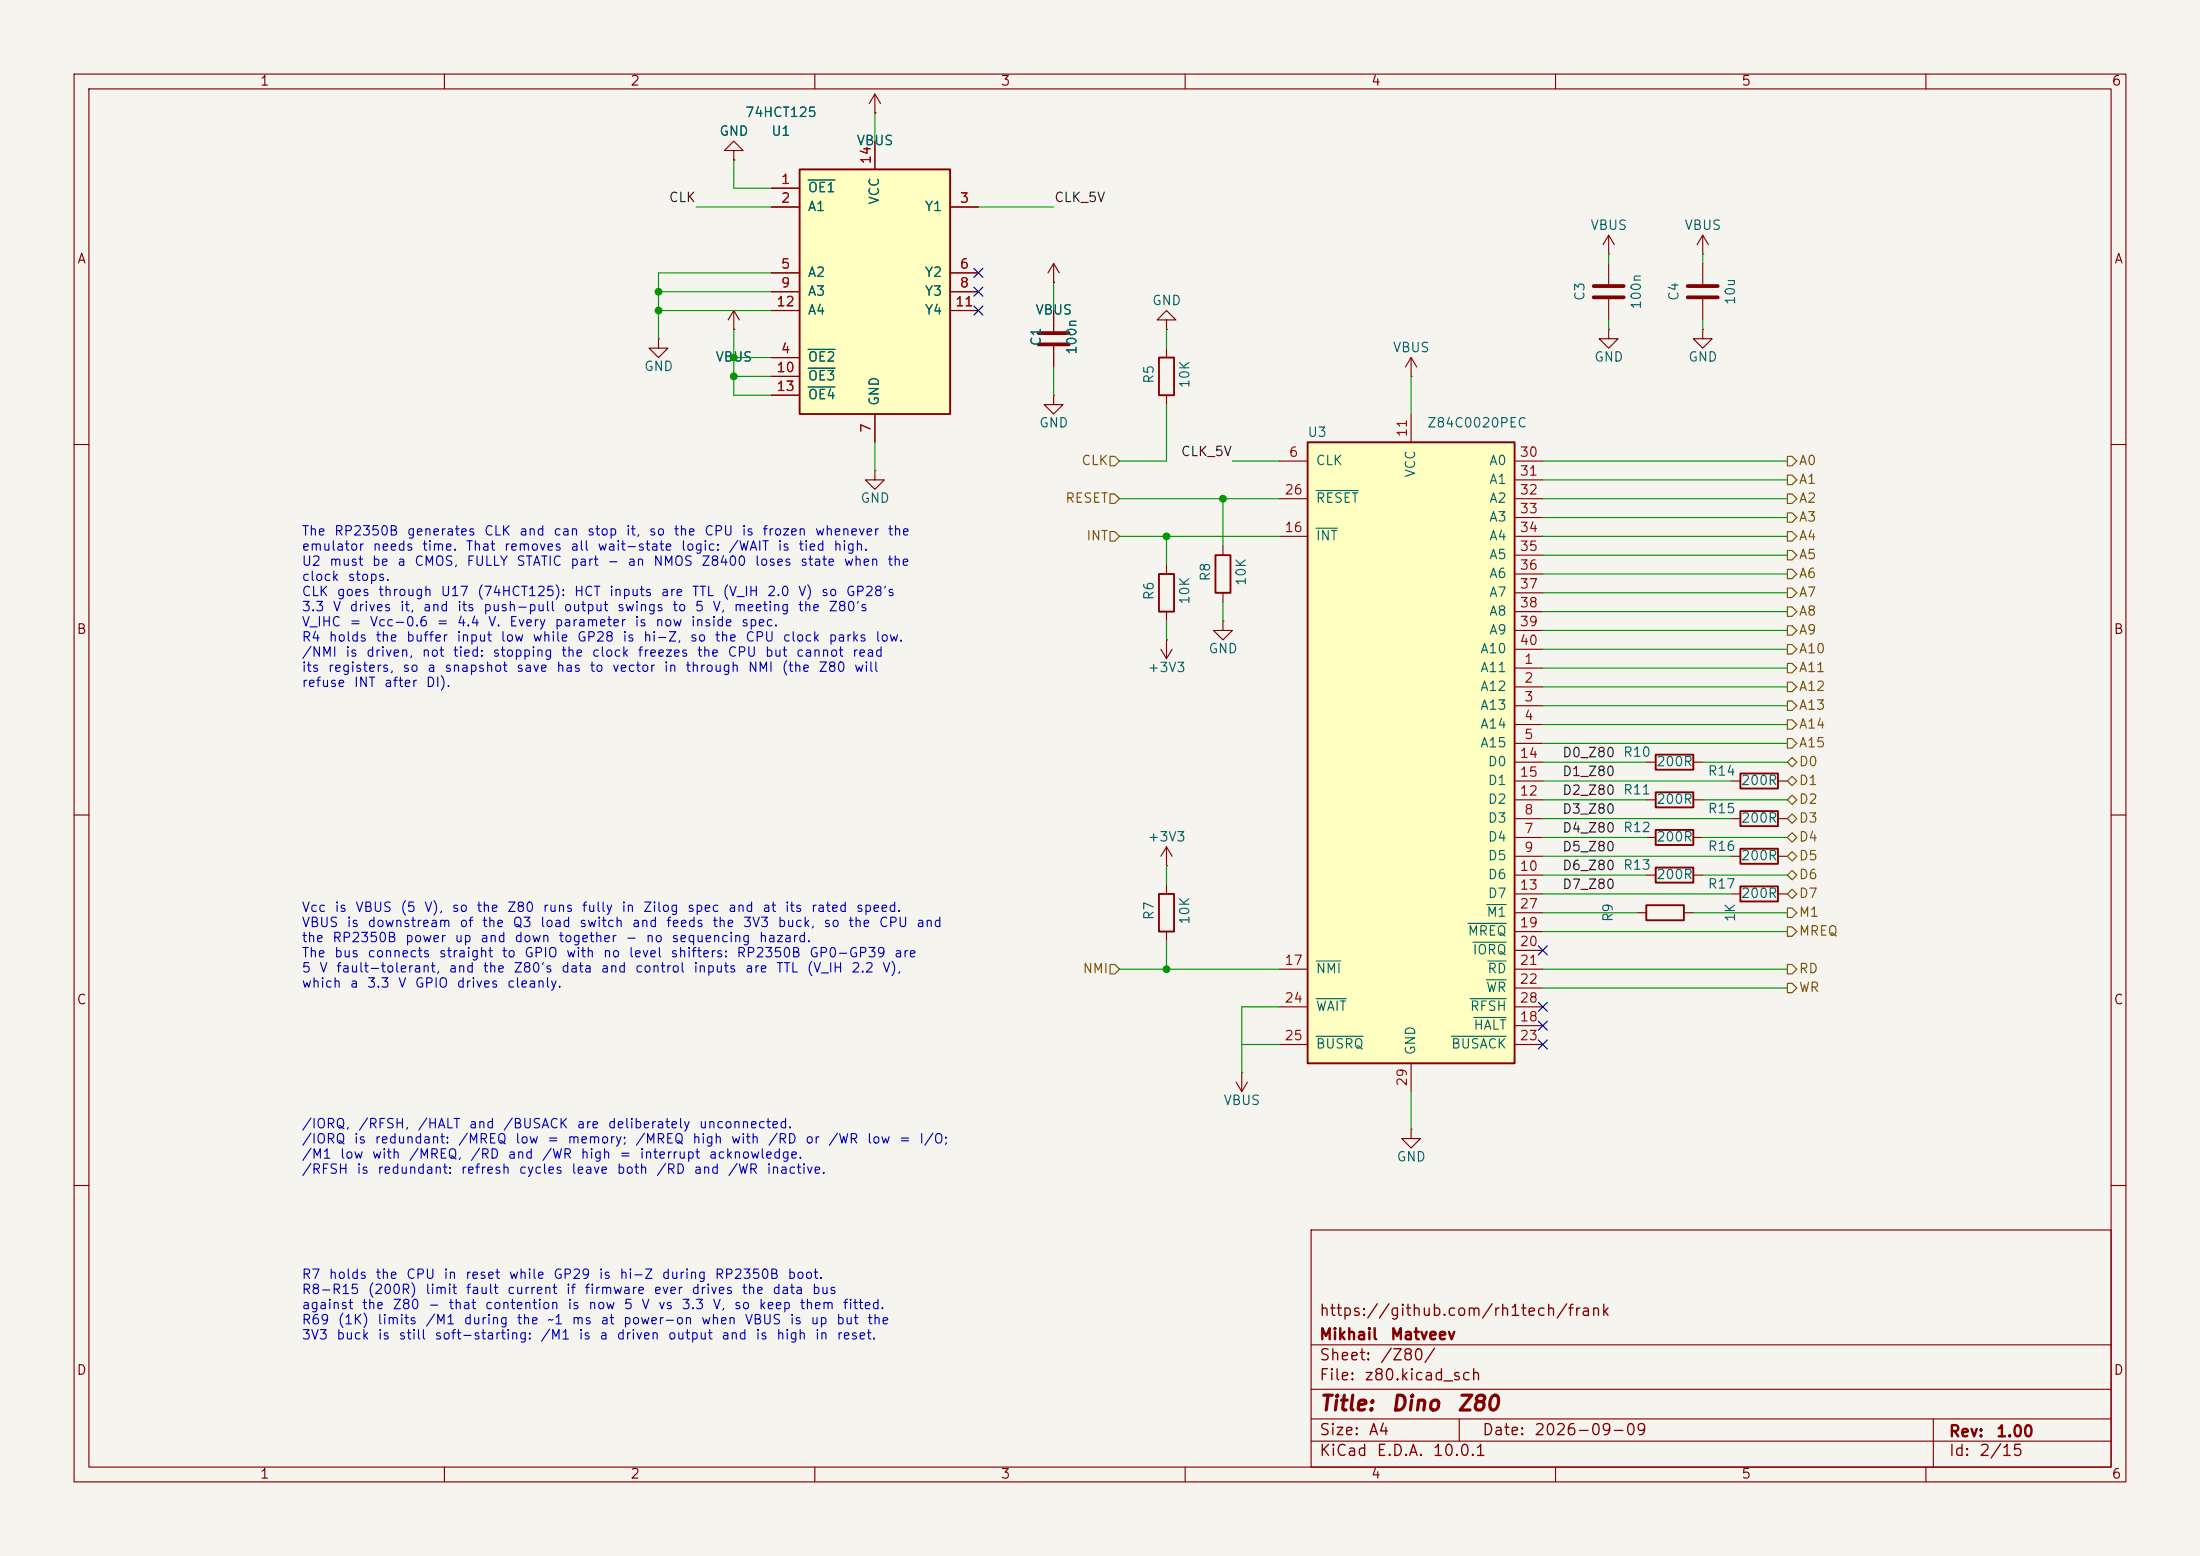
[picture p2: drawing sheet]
<svg xmlns="http://www.w3.org/2000/svg" width="297mm" height="210mm" viewBox="0 0 297 210" stroke-linecap="round" stroke-linejoin="round" font-family="sans-serif">
<path d="M0 0h297v210h-297z" fill="#f5f4ef" stroke="#f5f4ef" stroke-width=".14"/>
<g fill="none" stroke="#840000" stroke-width=".15">
<path d="M10 10h277v190h-277zM12 12h273v186h-273zM60 10v2M110 10v2M118.1 15.2h.1M118.1 12.7l-.8 1.3M118.1 12.7l.8 1.3M118.1 12.7v2.5M160 10v2M210 10v2M260 10v2M88.9 45.7v1.3h1.3l-1.3 1.3-1.3-1.3h1.3"/>
<path d="M88.9 45.7h.1M157.5 47v1.3M157.5 53.3v1.3M10 60h2M118.1 63.5v1.3h1.3l-1.3 1.2-1.3-1.2h1.3M118.1 63.5h.1M285 60h2M156.7 87.6l.8 1.3M157.5 86.4h.1M157.5 86.4v2.5M158.2 87.6l-.7 1.3M10 110h2"/>
<path d="M285 110h2M10 160h2M177 166h108v32h-108zM285 160h2M60 198v2M110 198v2M160 198v2M177 194.5h108M177 191.5h108M177 187.5h108M177 181.5h108M197 191.5v3"/>
<path d="M210 198v2M260 198v2M261 191.5v6.5"/>
</g>
<path d="M156.5 48.3h2v5h-2z" fill="none" stroke="#840000" stroke-width=".25"/>
<path d="M107.9 22.9h20.4v33h-20.4z" fill="#ffffc2"/>
<path d="M107.9 22.9h20.4v33h-20.4zM223.5 112h5.1v2h-5.1zM223.5 101.9h5.1v2h-5.1zM223.5 106.9h5.1v2.1h-5.1zM223.5 117.1h5.1v2h-5.1zM234.9 104.4h5.1v2h-5.1zM234.9 109.5h5.1v2h-5.1zM234.9 114.6h5.1v2h-5.1zM234.9 119.6h5.1v2.1h-5.1zM222.2 122.2h5.1v2h-5.1z" fill="none" stroke="#840000" stroke-width=".25"/>
<g fill="none" stroke="#840000" stroke-width=".15">
<path d="M118.1 19.1v3.8M99.1 20.3h1.2l-1.2-1.2-1.3 1.2h1.3v1.3M99.1 21.6h.1M104.1 25.4h3.8M104.1 27.9h3.8M104.1 36.8h3.8M104.1 39.4h3.8M128.3 27.9h3.8M128.3 36.8h3.8M128.3 39.4h3.8M142.2 38.1h.1M142.2 35.6v2.5"/>
<path d="M142.2 35.6l-.7 1.2M142.2 35.6l.8 1.2M99.1 44.5h.1M99.1 41.9l-.8 1.3M99.1 41.9l.7 1.3M99.1 41.9v2.6M104.1 48.3h3.8M104.1 50.8h3.8M104.1 41.9h3.8M104.1 53.3h3.8M118.1 55.9v3.8M128.3 41.9h3.8"/>
<path d="M142.2 53.3v1.3h1.3l-1.3 1.3-1.2-1.3h1.2M142.2 53.3h.1M142.2 41.9v2.8M142.2 46.7v2.8M165.1 83.8v1.3h1.3l-1.3 1.3-1.3-1.3h1.3M165.1 83.8h.1M157.5 116.8h.1M157.5 114.3l-.8 1.3M157.5 114.3l.7 1.3M157.5 114.3v2.5M222.2 113h1.3M222.2 102.9h1.3"/>
<path d="M222.2 108h1.3M222.2 118.1h1.3M228.6 113h1.3M228.6 102.9h1.3M228.6 108h1.3M228.6 118.1h1.3M233.7 105.4h1.2M233.7 110.5h1.2M233.7 115.6h1.2M240 105.4h1.3M240 110.5h1.3M240 115.6h1.3"/>
<path d="M221 123.2h1.2M227.3 123.2h1.3M233.7 120.7h1.2M240 120.7h1.3"/>
</g>
<path d="M109.1 24.3h3.6M109.1 47.2h3.6M109.1 49.7h3.6M109.1 52.2h3.6" fill="none" stroke="#006464" stroke-width=".15"/>
<path d="M140.2 45h4.1M140.2 46.5h4.1" fill="none" stroke="#840000" stroke-width=".51"/>
<path d="M176.5 59.7h28v83.8h-28z" fill="#ffffc2"/>
<path d="M176.5 59.7h28v83.8h-28zM156.5 77.5h2v5.1h-2zM164.1 74.9h2v5.1h-2zM156.5 120.7h2v5h-2z" fill="none" stroke="#840000" stroke-width=".25"/>
<g fill="none" stroke="#840000" stroke-width=".15">
<path d="M118.1 15.2h.1M118.1 19.1v3.8M99.1 21.6h.1M104.1 25.4h3.8M104.1 27.9h3.8M104.1 36.8h3.8M104.1 39.4h3.8M128.3 27.9h3.8M128.3 36.8h3.8M128.3 39.4h3.8M142.2 38.1h.1M217.2 34.3h.1"/>
<path d="M217.2 31.8l-.8 1.2M217.2 31.8l.7 1.2M217.2 31.8v2.5M217.2 35.6v2.8M229.9 34.3h.1M229.9 31.8l-.8 1.2M229.9 31.8l.7 1.2M229.9 31.8v2.5M229.9 35.6v2.8M99.1 44.5h.1M104.1 48.3h3.8M104.1 50.8h3.8"/>
<path d="M104.1 41.9h3.8M104.1 53.3h3.8M118.1 55.9v3.8M128.3 41.9h3.8M142.2 41.9v2.8M142.2 46.7v2.8M157.5 43.2h1.2l-1.2-1.3-1.3 1.3h1.3v1.3M157.5 44.5h.1M190.5 50.8h.1M190.5 48.3v2.5M190.5 55.9v3.8M190.5 48.3l-.8 1.2"/>
<path d="M190.5 48.3l.8 1.2M217.2 44.5v1.2h1.2l-1.2 1.3-1.3-1.3h1.3M217.2 44.5h.1M217.2 40.4v2.8M229.9 44.5v1.2h1.2l-1.2 1.3-1.3-1.3h1.3M229.9 44.5h.1M229.9 40.4v2.8M157.5 76.2v1.3M165.1 73.7v1.2M172.7 62.2h3.8M172.7 72.4h3.8M172.7 67.3h3.8"/>
<path d="M204.5 62.2h3.8M204.5 72.4h3.8M204.5 67.3h3.8M204.5 64.8h3.8M204.5 69.9h3.8M204.5 74.9h3.8M204.5 77.5h3.8M157.5 82.6v1.2M165.1 80v1.3M204.5 90.2h3.8M204.5 92.7h3.8M204.5 95.3h3.8"/>
<path d="M204.5 97.8h3.8M204.5 80h3.8M204.5 82.6h3.8M204.5 85.1h3.8M204.5 87.6h3.8M157.5 119.4v1.3M204.5 100.3h3.8M204.5 113h3.8M204.5 110.5h3.8M204.5 115.6h3.8M204.5 118.1h3.8M204.5 108h3.8"/>
<path d="M204.5 102.9h3.8M204.5 105.4h3.8M157.5 125.7v1.3M172.7 130.8h3.8M172.7 135.9h3.8M204.5 120.7h3.8M204.5 130.8h3.8M204.5 138.4h3.8M204.5 125.7h3.8M204.5 128.3h3.8M204.5 133.4h3.8M204.5 135.9h3.8"/>
<path d="M204.5 123.2h3.8M166.9 146.1l.7 1.2M167.6 144.8h.1M167.6 144.8v2.5M168.4 146.1l-.8 1.2M172.7 141h3.8M190.5 152.4v1.3h1.3l-1.3 1.2-1.3-1.2h1.3M190.5 152.4h.1M190.5 143.5v3.8M204.5 141h3.8"/>
</g>
<g fill="none" stroke="#006464" stroke-width=".15">
<path d="M109.1 24.3h3.6M109.1 47.2h3.6M109.1 49.7h3.6M109.1 52.2h3.6M177.7 71.3h2.8M177.7 66.2h5.7M177.7 129.7h3.3M177.7 139.9h6.3M177.7 134.8h4M195.9 139.9h7.4M198.2 124.6h5.1M198.5 134.8h4.8"/>
<path d="M198.8 127.2h4.5M199 137.3h4.3M200.7 132.2h2.6M200.7 122.1h2.6M200.8 129.7h2.5"/>
</g>
<path d="M215.1 38.6h4.1M227.8 38.6h4.1M215.1 40.1h4.1M227.8 40.1h4.1" fill="none" stroke="#840000" stroke-width=".51"/>
<g fill="none" stroke="#725600" stroke-width=".15">
<path d="M149.9 61.6h.6l.6 .6-.6 .7h-.6zM149.9 71.8h.6l.6 .6-.6 .6h-.6zM149.9 66.7h.6l.6 .6-.6 .6h-.6zM241.3 66.7h.6l.7 .6-.7 .6h-.6zM241.3 69.2h.6l.7 .7-.7 .6h-.6zM241.3 61.6h.6l.7 .6-.7 .7h-.6zM241.3 64.1h.6l.7 .7-.7 .6h-.6zM241.3 76.8h.6l.7 .7-.7 .6h-.6zM241.3 79.4h.6l.7 .6-.7 .6h-.6zM241.3 74.3h.6l.7 .6-.7 .7h-.6zM241.3 71.8h.6l.7 .6-.7 .6h-.6zM241.3 89.5h.6l.7 .7-.7 .6h-.6z"/>
<path d="M241.3 81.9h.6l.7 .7-.7 .6h-.6zM241.3 84.5h.6l.7 .6-.7 .6h-.6zM241.3 99.7h.6l.7 .6-.7 .7h-.6zM241.3 94.6h.6l.7 .7-.7 .6h-.6zM241.3 97.2h.6l.7 .6-.7 .6h-.6zM241.3 87h.6l.7 .6-.7 .7h-.6zM241.3 92.1h.6l.7 .6-.7 .6h-.6zM241.3 102.9l.6-.7 .7 .7-.7 .6zM241.3 108l.6-.7 .7 .7-.7 .6zM241.3 105.4l.6-.6 .7 .6-.7 .6zM241.3 115.6l.6-.7 .7 .7-.7 .6zM241.3 113l.6-.6 .7 .6-.7 .7z"/>
<path d="M241.9 109.9l.7 .6-.7 .6-.6-.6zM241.9 117.5l.7 .6-.7 .6-.6-.6zM149.9 130.2h.6l.6 .6-.6 .6h-.6zM241.3 122.6h.6l.7 .6-.7 .6h-.6zM241.3 130.2h.6l.7 .6-.7 .6h-.6zM241.3 120.7l.6-.7 .7 .7-.7 .6zM241.3 132.7h.6l.7 .7-.7 .6h-.6zM241.3 125.1h.6l.7 .6-.7 .7h-.6z"/>
</g>
<g fill="none" stroke="#009600" stroke-width=".15">
<path d="M118.1 15.2v3.9M88.9 39.4h15.2M94 27.9h10.1M99.1 21.6v3.8h5M104.1 36.8h-15.2v8.9M132.1 27.9h10.1M142.2 38.1v3.8M217.2 34.3v1.3M229.9 34.3v1.3M88.9 41.9h15.2M99.1 50.8h5M99.1 44.5v8.8h5"/>
<path d="M99.1 48.3h5M118.1 59.7v3.8M142.2 49.5v3.8M157.5 44.5v2.5M157.5 54.6v7.6h-6.4M190.5 50.8v5.1M217.2 43.2v1.3M229.9 43.2v1.3M151.1 72.4h21.6M151.1 67.3h21.6M157.5 72.4v3.8M165.1 67.3v6.4"/>
<path d="M166.4 62.2h6.3M208.3 72.4h33M208.3 74.9h33M208.3 67.3h33M208.3 62.2h33M208.3 64.8h33M208.3 77.5h33M208.3 69.9h33M157.5 83.8v2.6M165.1 81.3v2.5M208.3 97.8h33M208.3 85.1h33"/>
<path d="M208.3 82.6h33M208.3 87.6h33M208.3 90.2h33M208.3 92.7h33M208.3 95.3h33M208.3 80h33M157.5 116.8v2.6M208.3 108h13.9M208.3 118.1h13.9M208.3 113h13.9M208.3 102.9h13.9M208.3 100.3h33"/>
<path d="M208.3 115.6h25.4M208.3 110.5h25.4M208.3 105.4h25.4M229.9 108h11.4M229.9 118.1h11.4M229.9 113h11.4M229.9 102.9h11.4M151.1 130.8h21.6M157.5 127v3.8M172.7 135.9h-5.1v8.9M208.3 123.2h12.7M208.3 120.7h25.4"/>
<path d="M208.3 130.8h33M208.3 133.4h33M208.3 125.7h33M228.6 123.2h12.7M167.6 141h5.1M190.5 147.3v5.1"/>
</g>
<g fill="none" stroke="#000084" stroke-width=".15">
<path d="M131.5 36.2l1.2 1.2M131.5 38.8l1.2 1.2M132.7 36.2l-1.2 1.2M132.7 38.8l-1.2 1.2M131.5 41.3l1.2 1.2M132.7 41.3l-1.2 1.2M207.7 135.3l1.2 1.2M207.7 127.7l1.2 1.2M207.7 137.8l1.2 1.2M208.9 135.3l-1.2 1.2M208.9 127.7l-1.2 1.2M208.9 137.8l-1.2 1.2"/>
<path d="M207.7 140.4l1.2 1.2M208.9 140.4l-1.2 1.2"/>
</g>
<g fill="#009600" stroke="#009600" stroke-width=".14">
<circle cx="99.1" cy="48.3" r=".46"/>
<circle cx="88.9" cy="39.4" r=".46"/>
<circle cx="165.1" cy="67.3" r=".46"/>
<circle cx="157.5" cy="72.4" r=".46"/>
<circle cx="99.1" cy="50.8" r=".46"/>
<circle cx="88.9" cy="41.9" r=".46"/>
<circle cx="157.5" cy="130.8" r=".46"/>
</g>
<g font-size="2" fill="#840000">
<text x="178" y="190.9">Title:</text>
<text x="187.7" y="190.9">Dino</text>
<text x="196.6" y="190.9">Z80</text>
</g>
<g font-size="1.5" fill="#840000">
<text x="178" y="178">https://github.com/rh1tech/frank</text>
<text x="178" y="184">Sheet:</text>
<text x="178" y="181.2">Mikhail</text>
<text x="186.2" y="184">/Z80/</text>
<text x="187.6" y="181.2">Matveev</text>
<text x="178" y="186.7">File:</text>
<text x="184.1" y="186.7">z80.kicad_sch</text>
<text x="178" y="196.9">KiCad</text>
<text x="178" y="194.1">Size:</text>
<text x="184.7" y="194.1">A4</text>
<text x="185.7" y="196.9">E.D.A.</text>
<text x="193.3" y="196.9">10.0.1</text>
<text x="200" y="194.1">Date:</text>
<text x="207" y="194.1">2026-09-09</text>
<text x="263" y="194.3">Rev:</text>
<text x="263" y="196.9">Id:</text>
<text x="267.1" y="196.9">2/15</text>
<text x="269.4" y="194.3">1.00</text>
</g>
<g font-size="1.3" fill="#840000">
<text x="35" y="11.9">1</text>
<text x="85" y="11.9">2</text>
<text x="135" y="11.9">3</text>
<text x="185" y="11.9">4</text>
<text x="235" y="11.9">5</text>
<text x="285" y="11.9">6</text>
<text x="10.3" y="35.9">A</text>
<text x="285.3" y="35.9">A</text>
<text x="10.3" y="85.9">B</text>
<text x="285.3" y="85.9">B</text>
<text x="10.3" y="135.9">C</text>
<text x="285.3" y="135.9">C</text>
<text x="10.3" y="185.9">D</text>
<text x="285.3" y="185.9">D</text>
<text x="35" y="199.9">1</text>
<text x="85" y="199.9">2</text>
<text x="135" y="199.9">3</text>
<text x="185" y="199.9">4</text>
<text x="235" y="199.9">5</text>
<text x="285" y="199.9">6</text>
</g>
<g font-size="1.3" fill="#006464">
<text x="100.5" y="16.1">74HCT125</text>
<text x="97" y="18.6">GND</text>
<text x="104" y="18.6">U1</text>
<text x="115.6" y="19.9">VBUS</text>
<text x="109" y="26.3">OE1</text>
<text x="109" y="28.8">A1</text>
<text x="119" y="27.7" transform="rotate(-90 119 27.7)">VCC</text>
<text x="124.8" y="28.8">Y1</text>
<text x="214.6" y="31.3">VBUS</text>
<text x="227.3" y="31.3">VBUS</text>
<text x="109" y="37.7">A2</text>
<text x="109" y="40.2">A3</text>
<text x="124.8" y="37.7">Y2</text>
<text x="124.8" y="40.2">Y3</text>
<text x="155.4" y="41.5">GND</text>
<text x="214.2" y="40.7" transform="rotate(-90 214.2 40.7)">C3</text>
<text x="221.8" y="41.9" transform="rotate(-90 221.8 41.9)">100n</text>
<text x="226.9" y="40.7" transform="rotate(-90 226.9 40.7)">C4</text>
<text x="234.5" y="41.3" transform="rotate(-90 234.5 41.3)">10u</text>
<text x="109" y="42.8">A4</text>
<text x="124.8" y="42.8">Y4</text>
<text x="139.7" y="42.8">VBUS</text>
<text x="140.8" y="46.8" transform="rotate(-90 140.8 46.8)">C1</text>
<text x="145.6" y="48" transform="rotate(-90 145.6 48)">100n</text>
<text x="187.9" y="47.9">VBUS</text>
<text x="86.9" y="50.4">GND</text>
<text x="96.5" y="49.1">VBUS</text>
<text x="109" y="49.1">OE2</text>
<text x="109" y="51.7">OE3</text>
<text x="156.1" y="51.9" transform="rotate(-90 156.1 51.9)">R5</text>
<text x="160.9" y="52.5" transform="rotate(-90 160.9 52.5)">10K</text>
<text x="215.1" y="49.1">GND</text>
<text x="227.8" y="49.1">GND</text>
<text x="109" y="54.2">OE4</text>
<text x="119" y="54.9" transform="rotate(-90 119 54.9)">GND</text>
<text x="140.2" y="58">GND</text>
<text x="176.4" y="59.3">U3</text>
<text x="192.6" y="58">Z84C0020PEC</text>
<text x="177.5" y="63.1">CLK</text>
<text x="191.4" y="64.5" transform="rotate(-90 191.4 64.5)">VCC</text>
<text x="201" y="63.1">A0</text>
<text x="201" y="65.6">A1</text>
<text x="116.1" y="68.2">GND</text>
<text x="177.5" y="68.2">RESET</text>
<text x="201" y="68.2">A2</text>
<text x="201" y="70.7">A3</text>
<text x="177.5" y="73.3">INT</text>
<text x="201" y="73.3">A4</text>
<text x="201" y="75.8">A5</text>
<text x="156.1" y="81.1" transform="rotate(-90 156.1 81.1)">R6</text>
<text x="160.9" y="81.7" transform="rotate(-90 160.9 81.7)">10K</text>
<text x="163.7" y="78.6" transform="rotate(-90 163.7 78.6)">R8</text>
<text x="168.5" y="79.2" transform="rotate(-90 168.5 79.2)">10K</text>
<text x="201" y="78.3">A6</text>
<text x="201" y="80.9">A7</text>
<text x="201" y="83.4">A8</text>
<text x="163.1" y="88.5">GND</text>
<text x="199.7" y="88.5">A10</text>
<text x="201" y="86">A9</text>
<text x="154.8" y="91">+3V3</text>
<text x="199.7" y="91">A11</text>
<text x="199.7" y="93.6">A12</text>
<text x="199.7" y="96.1">A13</text>
<text x="199.7" y="98.7">A14</text>
<text x="199.7" y="101.2">A15</text>
<text x="200.8" y="103.7">D0</text>
<text x="200.8" y="106.3">D1</text>
<text x="219" y="102.5">R10</text>
<text x="219" y="107.5">R11</text>
<text x="223.5" y="103.7">200R</text>
<text x="230.5" y="105">R14</text>
<text x="234.9" y="106.3">200R</text>
<text x="154.8" y="113.9">+3V3</text>
<text x="200.8" y="113.9">D4</text>
<text x="200.8" y="111.4">D3</text>
<text x="200.8" y="108.8">D2</text>
<text x="219" y="112.6">R12</text>
<text x="223.5" y="113.9">200R</text>
<text x="223.5" y="108.8">200R</text>
<text x="230.5" y="110.1">R15</text>
<text x="234.9" y="111.4">200R</text>
<text x="200.8" y="116.4">D5</text>
<text x="200.8" y="119">D6</text>
<text x="219" y="117.7">R13</text>
<text x="223.5" y="119">200R</text>
<text x="230.5" y="115.2">R16</text>
<text x="234.9" y="116.4">200R</text>
<text x="156.1" y="124.3" transform="rotate(-90 156.1 124.3)">R7</text>
<text x="160.9" y="124.9" transform="rotate(-90 160.9 124.9)">10K</text>
<text x="200.6" y="124.1">M1</text>
<text x="200.8" y="121.5">D7</text>
<text x="218" y="124.5" transform="rotate(-90 218 124.5)">R9</text>
<text x="230.5" y="120.2">R17</text>
<text x="234.5" y="124.5" transform="rotate(-90 234.5 124.5)">1K</text>
<text x="234.9" y="121.5">200R</text>
<text x="177.5" y="131.7">NMI</text>
<text x="198" y="126.6">MREQ</text>
<text x="198.7" y="129.1">IORQ</text>
<text x="200.7" y="131.7">RD</text>
<text x="177.5" y="136.8">WAIT</text>
<text x="198.4" y="136.8">RFSH</text>
<text x="200.5" y="134.2">WR</text>
<text x="177.5" y="141.8">BUSRQ</text>
<text x="191.4" y="142.5" transform="rotate(-90 191.4 142.5)">GND</text>
<text x="195.8" y="141.8">BUSACK</text>
<text x="198.8" y="139.3">HALT</text>
<text x="165.1" y="149.5">VBUS</text>
<text x="188.5" y="157.1">GND</text>
</g>
<g font-size="1.3" fill="#a90000">
<text x="117.9" y="22.3" transform="rotate(-90 117.9 22.3)">14</text>
<text x="105.3" y="25.1">1</text>
<text x="105.3" y="27.7">2</text>
<text x="129.5" y="27.7">3</text>
<text x="104.7" y="41.7">12</text>
<text x="105.3" y="36.6">5</text>
<text x="105.3" y="39.1">9</text>
<text x="128.9" y="41.7">11</text>
<text x="129.5" y="36.6">6</text>
<text x="129.5" y="39.1">8</text>
<text x="104.7" y="50.5">10</text>
<text x="104.7" y="53.1">13</text>
<text x="105.3" y="48">4</text>
<text x="117.9" y="58.5" transform="rotate(-90 117.9 58.5)">7</text>
<text x="190.2" y="59.1" transform="rotate(-90 190.2 59.1)">11</text>
<text x="173.9" y="62">6</text>
<text x="205.1" y="62">30</text>
<text x="205.1" y="64.5">31</text>
<text x="173.3" y="67.1">26</text>
<text x="205.1" y="67.1">32</text>
<text x="205.1" y="69.6">33</text>
<text x="173.3" y="72.1">16</text>
<text x="205.1" y="72.1">34</text>
<text x="205.1" y="74.7">35</text>
<text x="205.1" y="77.2">36</text>
<text x="205.1" y="79.8">37</text>
<text x="205.1" y="82.3">38</text>
<text x="205.1" y="84.8">39</text>
<text x="205.1" y="87.4">40</text>
<text x="205.7" y="89.9">1</text>
<text x="205.7" y="92.5">2</text>
<text x="205.7" y="95">3</text>
<text x="205.7" y="97.5">4</text>
<text x="205.7" y="100.1">5</text>
<text x="205.1" y="107.7">12</text>
<text x="205.1" y="102.6">14</text>
<text x="205.1" y="105.2">15</text>
<text x="205.7" y="112.8">7</text>
<text x="205.7" y="110.2">8</text>
<text x="205.1" y="117.9">10</text>
<text x="205.7" y="115.3">9</text>
<text x="205.1" y="120.4">13</text>
<text x="205.1" y="125.5">19</text>
<text x="205.1" y="122.9">27</text>
<text x="173.3" y="130.6">17</text>
<text x="205.1" y="128">20</text>
<text x="205.1" y="130.6">21</text>
<text x="173.3" y="135.6">24</text>
<text x="205.1" y="133.1">22</text>
<text x="205.1" y="135.6">28</text>
<text x="173.3" y="140.7">25</text>
<text x="205.1" y="138.2">18</text>
<text x="205.1" y="140.7">23</text>
<text x="190.2" y="146.7" transform="rotate(-90 190.2 146.7)">29</text>
</g>
<g font-size="1.3" fill="#0f0f0f">
<text x="90.2" y="27.6">CLK</text>
<text x="142.2" y="27.6">CLK_5V</text>
<text x="159.3" y="61.9">CLK_5V</text>
<text x="210.8" y="105.1">D1_Z80</text>
<text x="210.8" y="102.5">D0_Z80</text>
<text x="210.8" y="107.6">D2_Z80</text>
<text x="210.8" y="112.7">D4_Z80</text>
<text x="210.8" y="110.1">D3_Z80</text>
<text x="210.8" y="115.2">D5_Z80</text>
<text x="210.8" y="117.8">D6_Z80</text>
<text x="210.8" y="120.3">D7_Z80</text>
</g>
<g font-size="1.3" fill="#725600">
<text x="145.9" y="63.1">CLK</text>
<text x="242.8" y="63.1">A0</text>
<text x="242.8" y="65.6">A1</text>
<text x="143.7" y="68.2">RESET</text>
<text x="242.8" y="68.2">A2</text>
<text x="242.8" y="70.7">A3</text>
<text x="146.6" y="73.3">INT</text>
<text x="242.8" y="75.8">A5</text>
<text x="242.8" y="73.3">A4</text>
<text x="242.8" y="83.4">A8</text>
<text x="242.8" y="78.3">A6</text>
<text x="242.8" y="80.9">A7</text>
<text x="242.8" y="86">A9</text>
<text x="242.8" y="88.5">A10</text>
<text x="242.8" y="91">A11</text>
<text x="242.8" y="93.6">A12</text>
<text x="242.8" y="101.2">A15</text>
<text x="242.8" y="96.1">A13</text>
<text x="242.8" y="98.7">A14</text>
<text x="242.8" y="103.7">D0</text>
<text x="242.8" y="106.3">D1</text>
<text x="242.8" y="108.8">D2</text>
<text x="242.8" y="111.4">D3</text>
<text x="242.8" y="113.9">D4</text>
<text x="242.8" y="119">D6</text>
<text x="242.8" y="116.4">D5</text>
<text x="242.8" y="124.1">M1</text>
<text x="242.8" y="121.5">D7</text>
<text x="146.1" y="131.7">NMI</text>
<text x="242.8" y="131.7">RD</text>
<text x="242.8" y="126.6">MREQ</text>
<text x="242.8" y="134.2">WR</text>
</g>
<g font-size="1.3" fill="#0000c2">
<text x="40.6" y="72.6">The</text>
<text x="40.6" y="74.6">emulator</text>
<text x="40.6" y="76.7">U2</text>
<text x="44.4" y="76.7">must</text>
<text x="45" y="72.6">RP2350B</text>
<text x="50.1" y="76.7">be</text>
<text x="50.2" y="74.6">needs</text>
<text x="53.5" y="76.7">a</text>
<text x="54.8" y="72.6">generates</text>
<text x="55.8" y="76.7">CMOS,</text>
<text x="56.9" y="74.6">time.</text>
<text x="62.8" y="74.6">That</text>
<text x="62.9" y="76.7">FULLY</text>
<text x="65.3" y="72.6">CLK</text>
<text x="67.9" y="74.6">removes</text>
<text x="69.6" y="76.7">STATIC</text>
<text x="70" y="72.6">and</text>
<text x="74.6" y="72.6">can</text>
<text x="76.9" y="76.7">part</text>
<text x="76.9" y="74.6">all</text>
<text x="79.2" y="72.6">stop</text>
<text x="80.6" y="74.6">wait-state</text>
<text x="81.9" y="76.7">-</text>
<text x="84.4" y="72.6">it,</text>
<text x="84.6" y="76.7">an</text>
<text x="87.5" y="72.6">so</text>
<text x="88.1" y="76.7">NMOS</text>
<text x="90.8" y="72.6">the</text>
<text x="91.8" y="74.6">logic:</text>
<text x="94.6" y="76.7">Z8400</text>
<text x="95" y="72.6">CPU</text>
<text x="98.3" y="74.6">/WAIT</text>
<text x="100" y="72.6">is</text>
<text x="101.8" y="76.7">loses</text>
<text x="102.8" y="72.6">frozen</text>
<text x="104.9" y="74.6">is</text>
<text x="107.7" y="74.6">tied</text>
<text x="107.9" y="76.7">state</text>
<text x="109.9" y="72.6">whenever</text>
<text x="112.4" y="74.6">high.</text>
<text x="113.8" y="76.7">when</text>
<text x="119.7" y="76.7">the</text>
<text x="119.7" y="72.6">the</text>
<text x="40.6" y="78.7">clock</text>
<text x="40.6" y="80.8">CLK</text>
<text x="40.6" y="82.8">3.3</text>
<text x="44.8" y="82.8">V</text>
<text x="45.4" y="80.8">goes</text>
<text x="46.8" y="78.7">stops.</text>
<text x="47.1" y="82.8">drives</text>
<text x="51" y="80.8">through</text>
<text x="53.9" y="82.8">it,</text>
<text x="57" y="82.8">and</text>
<text x="59.4" y="80.8">U17</text>
<text x="61.6" y="82.8">its</text>
<text x="64.3" y="80.8">(74HCT125):</text>
<text x="65.1" y="82.8">push-pull</text>
<text x="76" y="82.8">output</text>
<text x="77.4" y="80.8">HCT</text>
<text x="82.1" y="80.8">inputs</text>
<text x="83.2" y="82.8">swings</text>
<text x="89.1" y="80.8">are</text>
<text x="90.7" y="82.8">to</text>
<text x="93.3" y="80.8">TTL</text>
<text x="93.7" y="82.8">5</text>
<text x="96.1" y="82.8">V,</text>
<text x="97.4" y="80.8">(V_IH</text>
<text x="99" y="82.8">meeting</text>
<text x="103.5" y="80.8">2.0</text>
<text x="107.6" y="82.8">the</text>
<text x="107.6" y="80.8">V)</text>
<text x="110.8" y="80.8">so</text>
<text x="111.8" y="82.8">Z80's</text>
<text x="114.1" y="80.8">GP28's</text>
<text x="40.6" y="84.9">V_IHC</text>
<text x="40.6" y="86.9">R4</text>
<text x="40.6" y="89">/NMI</text>
<text x="44.3" y="86.9">holds</text>
<text x="46.5" y="89">is</text>
<text x="47.1" y="84.9">=</text>
<text x="49.3" y="89">driven,</text>
<text x="49.8" y="84.9">Vcc-0.6</text>
<text x="50.6" y="86.9">the</text>
<text x="54.7" y="86.9">buffer</text>
<text x="56.9" y="89">not</text>
<text x="58.8" y="84.9">=</text>
<text x="61" y="89">tied:</text>
<text x="61.5" y="86.9">input</text>
<text x="61.6" y="84.9">4.4</text>
<text x="65.8" y="84.9">V.</text>
<text x="66.4" y="89">stopping</text>
<text x="67.5" y="86.9">low</text>
<text x="68.7" y="84.9">Every</text>
<text x="71.8" y="86.9">while</text>
<text x="74.8" y="84.9">parameter</text>
<text x="75.7" y="89">the</text>
<text x="77.8" y="86.9">GP28</text>
<text x="79.8" y="89">clock</text>
<text x="83.9" y="86.9">is</text>
<text x="85.6" y="84.9">is</text>
<text x="86" y="89">freezes</text>
<text x="86.7" y="86.9">hi-Z,</text>
<text x="88.4" y="84.9">now</text>
<text x="93" y="86.9">so</text>
<text x="93.2" y="84.9">inside</text>
<text x="94" y="89">the</text>
<text x="96.4" y="86.9">the</text>
<text x="98.1" y="89">CPU</text>
<text x="100" y="84.9">spec.</text>
<text x="100.5" y="86.9">CPU</text>
<text x="103.2" y="89">but</text>
<text x="105.6" y="86.9">clock</text>
<text x="107.4" y="89">cannot</text>
<text x="111.8" y="86.9">parks</text>
<text x="114.9" y="89">read</text>
<text x="118.1" y="86.9">low.</text>
<text x="40.6" y="91">its</text>
<text x="40.6" y="93">refuse</text>
<text x="44.2" y="91">registers,</text>
<text x="47.7" y="93">INT</text>
<text x="51.8" y="93">after</text>
<text x="54.2" y="91">so</text>
<text x="57.4" y="93">DI).</text>
<text x="57.6" y="91">a</text>
<text x="59.9" y="91">snapshot</text>
<text x="69.6" y="91">save</text>
<text x="75" y="91">has</text>
<text x="79.5" y="91">to</text>
<text x="82.5" y="91">vector</text>
<text x="89.5" y="91">in</text>
<text x="92.4" y="91">through</text>
<text x="100.9" y="91">NMI</text>
<text x="105.4" y="91">(the</text>
<text x="110.4" y="91">Z80</text>
<text x="115.2" y="91">will</text>
<text x="40.6" y="123.4">Vcc</text>
<text x="40.6" y="125.4">VBUS</text>
<text x="45.1" y="123.4">is</text>
<text x="46.7" y="125.4">is</text>
<text x="47.9" y="123.4">VBUS</text>
<text x="49.5" y="125.4">downstream</text>
<text x="53.9" y="123.4">(5</text>
<text x="57.2" y="123.4">V),</text>
<text x="60.9" y="123.4">so</text>
<text x="61.9" y="125.4">of</text>
<text x="64.2" y="123.4">the</text>
<text x="65" y="125.4">the</text>
<text x="68.4" y="123.4">Z80</text>
<text x="69.1" y="125.4">Q3</text>
<text x="72.8" y="125.4">load</text>
<text x="73.2" y="123.4">runs</text>
<text x="78.1" y="125.4">switch</text>
<text x="78.5" y="123.4">fully</text>
<text x="83.8" y="123.4">in</text>
<text x="85.2" y="125.4">and</text>
<text x="86.7" y="123.4">Zilog</text>
<text x="89.8" y="125.4">feeds</text>
<text x="92.7" y="123.4">spec</text>
<text x="96.1" y="125.4">the</text>
<text x="98.2" y="123.4">and</text>
<text x="100.2" y="125.4">3V3</text>
<text x="102.8" y="123.4">at</text>
<text x="104.9" y="125.4">buck,</text>
<text x="105.9" y="123.4">its</text>
<text x="109.4" y="123.4">rated</text>
<text x="111.1" y="125.4">so</text>
<text x="114.4" y="125.4">the</text>
<text x="115.5" y="123.4">speed.</text>
<text x="118.6" y="125.4">CPU</text>
<text x="123.6" y="125.4">and</text>
<text x="40.6" y="127.5">the</text>
<text x="40.6" y="129.5">The</text>
<text x="40.6" y="131.6">5</text>
<text x="43" y="131.6">V</text>
<text x="44.8" y="127.5">RP2350B</text>
<text x="45" y="129.5">bus</text>
<text x="45.3" y="131.6">fault-tolerant,</text>
<text x="49.5" y="129.5">connects</text>
<text x="54.6" y="127.5">power</text>
<text x="59.2" y="129.5">straight</text>
<text x="60.5" y="131.6">and</text>
<text x="61.3" y="127.5">up</text>
<text x="64.7" y="127.5">and</text>
<text x="65.1" y="131.6">the</text>
<text x="67.6" y="129.5">to</text>
<text x="69.2" y="131.6">Z80's</text>
<text x="69.4" y="127.5">down</text>
<text x="70.7" y="129.5">GPIO</text>
<text x="75.3" y="127.5">together</text>
<text x="75.7" y="131.6">data</text>
<text x="76.3" y="129.5">with</text>
<text x="81" y="131.6">and</text>
<text x="81.3" y="129.5">no</text>
<text x="84.3" y="127.5">-</text>
<text x="84.8" y="129.5">level</text>
<text x="85.6" y="131.6">control</text>
<text x="87.1" y="127.5">no</text>
<text x="90.4" y="129.5">shifters:</text>
<text x="90.5" y="127.5">sequencing</text>
<text x="93.5" y="131.6">inputs</text>
<text x="99.3" y="129.5">RP2350B</text>
<text x="100.5" y="131.6">are</text>
<text x="102.4" y="127.5">hazard.</text>
<text x="104.7" y="131.6">TTL</text>
<text x="108.8" y="131.6">(V_IH</text>
<text x="109.2" y="129.5">GP0-GP39</text>
<text x="114.8" y="131.6">2.2</text>
<text x="119" y="131.6">V),</text>
<text x="120.6" y="129.5">are</text>
<text x="40.6" y="133.6">which</text>
<text x="47.1" y="133.6">a</text>
<text x="49.5" y="133.6">3.3</text>
<text x="53.6" y="133.6">V</text>
<text x="55.9" y="133.6">GPIO</text>
<text x="61.6" y="133.6">drives</text>
<text x="68.3" y="133.6">cleanly.</text>
<text x="40.6" y="152.6">/IORQ,</text>
<text x="40.6" y="154.7">/IORQ</text>
<text x="47.7" y="154.7">is</text>
<text x="48.3" y="152.6">/RFSH,</text>
<text x="50.5" y="154.7">redundant:</text>
<text x="56.3" y="152.6">/HALT</text>
<text x="61.8" y="154.7">/MREQ</text>
<text x="63.2" y="152.6">and</text>
<text x="67.8" y="152.6">/BUSACK</text>
<text x="69.5" y="154.7">low</text>
<text x="73.8" y="154.7">=</text>
<text x="76.5" y="154.7">memory;</text>
<text x="77.8" y="152.6">are</text>
<text x="82" y="152.6">deliberately</text>
<text x="85.7" y="154.7">/MREQ</text>
<text x="93.4" y="154.7">high</text>
<text x="94.3" y="152.6">unconnected.</text>
<text x="98.6" y="154.7">with</text>
<text x="103.6" y="154.7">/RD</text>
<text x="108.6" y="154.7">or</text>
<text x="111.7" y="154.7">/WR</text>
<text x="116.9" y="154.7">low</text>
<text x="121.3" y="154.7">=</text>
<text x="124" y="154.7">I/O;</text>
<text x="40.6" y="156.7">/M1</text>
<text x="40.6" y="158.7">/RFSH</text>
<text x="45.8" y="156.7">low</text>
<text x="48" y="158.7">is</text>
<text x="50.1" y="156.7">with</text>
<text x="50.8" y="158.7">redundant:</text>
<text x="55.1" y="156.7">/MREQ,</text>
<text x="62.1" y="158.7">refresh</text>
<text x="63.4" y="156.7">/RD</text>
<text x="68.4" y="156.7">and</text>
<text x="69.9" y="158.7">cycles</text>
<text x="73.1" y="156.7">/WR</text>
<text x="77" y="158.7">leave</text>
<text x="78.3" y="156.7">high</text>
<text x="83.2" y="158.7">both</text>
<text x="83.5" y="156.7">=</text>
<text x="86.3" y="156.7">interrupt</text>
<text x="88.5" y="158.7">/RD</text>
<text x="93.5" y="158.7">and</text>
<text x="95.6" y="156.7">acknowledge.</text>
<text x="98.2" y="158.7">/WR</text>
<text x="103.4" y="158.7">inactive.</text>
<text x="40.6" y="172.9">R7</text>
<text x="44.3" y="172.9">holds</text>
<text x="50.6" y="172.9">the</text>
<text x="54.7" y="172.9">CPU</text>
<text x="59.8" y="172.9">in</text>
<text x="62.7" y="172.9">reset</text>
<text x="68.6" y="172.9">while</text>
<text x="74.6" y="172.9">GP29</text>
<text x="80.7" y="172.9">is</text>
<text x="83.5" y="172.9">hi-Z</text>
<text x="89.2" y="172.9">during</text>
<text x="96.4" y="172.9">RP2350B</text>
<text x="106.2" y="172.9">boot.</text>
<text x="40.6" y="175">R8-R15</text>
<text x="40.6" y="177">against</text>
<text x="40.6" y="179.1">R69</text>
<text x="45.5" y="179.1">(1K)</text>
<text x="48.8" y="177">the</text>
<text x="49.6" y="175">(200R)</text>
<text x="50.8" y="179.1">limits</text>
<text x="52.9" y="177">Z80</text>
<text x="57.3" y="175">limit</text>
<text x="57.3" y="179.1">/M1</text>
<text x="57.7" y="177">-</text>
<text x="60.4" y="177">that</text>
<text x="62.5" y="179.1">during</text>
<text x="62.8" y="175">fault</text>
<text x="65.4" y="177">contention</text>
<text x="68.4" y="175">current</text>
<text x="69.7" y="179.1">the</text>
<text x="73.8" y="179.1">~1</text>
<text x="76.3" y="175">if</text>
<text x="76.5" y="177">is</text>
<text x="77.1" y="179.1">ms</text>
<text x="78.8" y="175">firmware</text>
<text x="79.3" y="177">now</text>
<text x="81" y="179.1">at</text>
<text x="84" y="179.1">power-on</text>
<text x="84.1" y="177">5</text>
<text x="86.5" y="177">V</text>
<text x="88.1" y="175">ever</text>
<text x="88.8" y="177">vs</text>
<text x="91.9" y="177">3.3</text>
<text x="93.2" y="175">drives</text>
<text x="94.6" y="179.1">when</text>
<text x="96.1" y="177">V,</text>
<text x="99" y="177">so</text>
<text x="100" y="175">the</text>
<text x="100.4" y="179.1">VBUS</text>
<text x="102.3" y="177">keep</text>
<text x="104.2" y="175">data</text>
<text x="106.5" y="179.1">is</text>
<text x="107.9" y="177">them</text>
<text x="109.3" y="179.1">up</text>
<text x="109.5" y="175">bus</text>
<text x="112.8" y="179.1">but</text>
<text x="113.7" y="177">fitted.</text>
<text x="117" y="179.1">the</text>
<text x="40.6" y="181.1">3V3</text>
<text x="45.3" y="181.1">buck</text>
<text x="50.9" y="181.1">is</text>
<text x="53.7" y="181.1">still</text>
<text x="58.6" y="181.1">soft-starting:</text>
<text x="72.9" y="181.1">/M1</text>
<text x="78" y="181.1">is</text>
<text x="80.8" y="181.1">a</text>
<text x="83.1" y="181.1">driven</text>
<text x="90.1" y="181.1">output</text>
<text x="97.3" y="181.1">and</text>
<text x="101.9" y="181.1">is</text>
<text x="104.7" y="181.1">high</text>
<text x="109.9" y="181.1">in</text>
<text x="112.8" y="181.1">reset.</text>
</g>
</svg>
